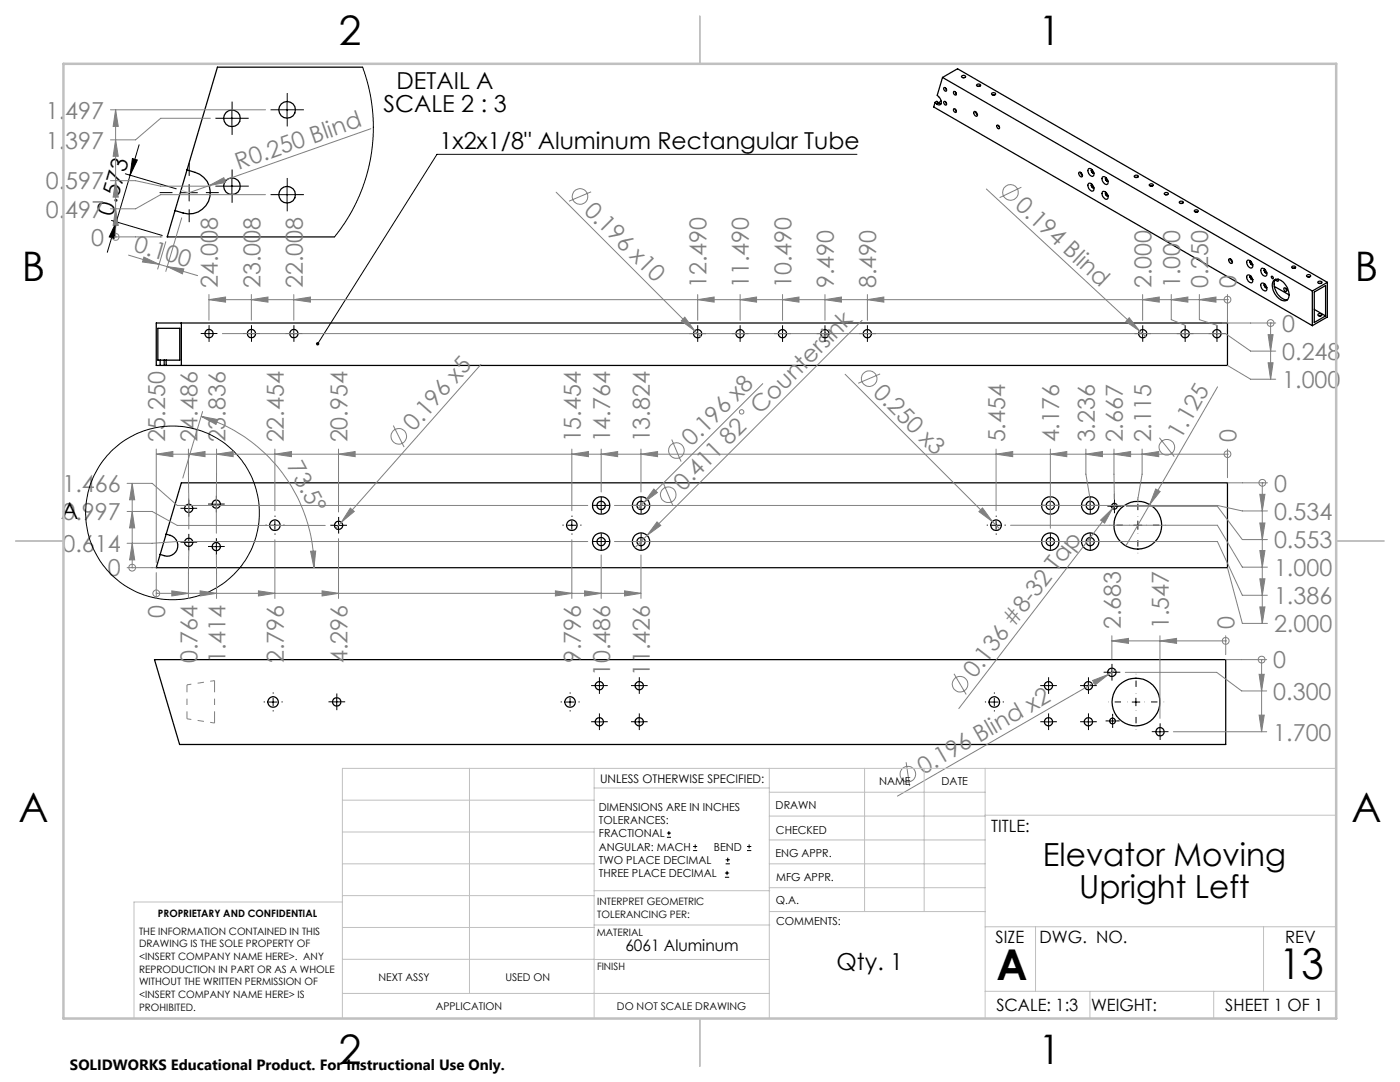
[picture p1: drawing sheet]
<svg xmlns="http://www.w3.org/2000/svg" width="279mm" height="216mm" viewBox="0 0 279 216" stroke-linecap="round" stroke-linejoin="round" font-family="sans-serif">
<g fill="none" stroke="#000" stroke-width=".25">
<path d="M72.4 13.4h-29l-8.5 28.6M188.1 15.5l-1.1 3.5a1.25 1.25 0 0 1 .6 1.9l-.7-.2M188.1 15.5l73.8 42.6M188.1 15.5l3-1.8 73.8 42.6M188.4 17.5a.42 .42 0 0 1 .4 .2 .42 .42 0 0 1-.1 .5l-.4-.4zM188.7 17.6l.2 .3M190.4 18.2a.42 .42 0 0 1 .4 .3 .42 .42 0 0 1-.1 .5l-.4-.4zM190.7 18.3l.2 .4M192 15.1l.3-.1 .4 .2a.4 .4 0 0 1-.4 .3 .4 .4 0 0 1-.4-.3zM192.1 15.5h.4M194.9 16.9a.43 .43 0 0 1 .5-.1 .43 .43 0 0 1 .3 .3 .44 .44 0 0 1-.5 .2 .44 .44 0 0 1-.3-.4zM195.1 17.2h.4"/>
<path d="M198 18.6l.3-.1 .4 .1a.39 .39 0 0 1-.4 .4 .39 .39 0 0 1-.4-.4zM198.1 18.9h.4M37.3 33.9a5.2 5.2 0 0 1 4.5 3.2 4.2 4.2 0 0 1-5.3 5.4l-1.6-.5M186.6 20.4l.4-.2 .8 .5M186.6 20.4l-.3 .9 75.6 43.7M186.6 20.4l.3 .3M187.8 20.2l-.9 .5M188.3 20.3a.39 .39 0 0 1 .5 .2 .39 .39 0 0 1-.1 .5l-.3-.3zM188.7 20.4l.2 .2M190.4 21.7a.42 .42 0 0 1 .4 .3 .42 .42 0 0 1-.1 .4l-.4-.4zM190.7 21.8l.2 .3M194.4 22.3a.57 .57 0 0 1 .6 .3 .57 .57 0 0 1-.1 .6 .69 .69 0 0 1-.5-.9z"/>
<path d="M194.7 22.3l.4 .6M198.9 25a.39 .39 0 0 1 .5 .2 .39 .39 0 0 1-.1 .5l-.2-.1zM199.3 25l.2 .4M215.4 34.4a.57 .57 0 0 1 .5 .3 .57 .57 0 0 1-.1 .6 .69 .69 0 0 1-.4-.9zM215.7 34.4l.3 .6M217.3 33.7a.99 .99 0 0 1 .9 1.4 .99 .99 0 0 1-.9-1.4zM217.3 36.6a1.01 1.01 0 0 1 .9 1.5 1.01 1.01 0 0 1-.9-1.5zM217.8 34l.2 .4 .3 .1-.3-.1zM217.8 37l.2 .4 .3 .1M217.8 37l.1 .3 .4 .2M217.9 33.8l-.1 .2M217.9 36.8l-.1 .2"/>
<path d="M220 38.3a.78 .78 0 0 1 .8 .1 .78 .78 0 0 1 .3 .7 .47 .47 0 0 1-.3 .7 .47 .47 0 0 1-.6-.4l-.2-.4zM220 35.3a.92 .92 0 0 1 .9 .3 .92 .92 0 0 1 .2 .9 .56 .56 0 0 1-.6 .3 .56 .56 0 0 1-.4-.5l-.2-.6zM220.6 35.6l.2 .5 .3 .1-.3-.1zM220.6 38.6l.2 .4 .3 .1M220.6 38.6l.1 .3 .4 .2M220.7 35.5l-.1 .1M220.7 38.4l-.1 .2M226.4 35.1a.42 .42 0 0 1 .4-.2 .42 .42 0 0 1 .4 .4 .43 .43 0 0 1-.5 .1 .43 .43 0 0 1-.3-.3zM226.6 35.4h.3M229.4 36.8a.42 .42 0 0 1 .4-.2 .42 .42 0 0 1 .4 .4 .43 .43 0 0 1-.5 .2 .43 .43 0 0 1-.3-.4zM229.6 37.1h.3M232.4 38.6a.43 .43 0 0 1 .4-.2 .43 .43 0 0 1 .4 .3 .42 .42 0 0 1-.5 .2 .42 .42 0 0 1-.3-.3z"/>
<path d="M232.6 38.8h.3M34.9 42l-1.5 5.3h33.3M235.4 40.2l.5-.1 .2 .2a.4 .4 0 0 1-.3 .3 .4 .4 0 0 1-.4-.3zM235.6 40.6h.3M238.4 41.9h.5l.2 .1a.37 .37 0 0 1-.4 .3 .37 .37 0 0 1-.3-.3zM238.6 42.3h.3M245.3 51.6a.55 .55 0 0 1 .6 .3 .55 .55 0 0 1-.1 .7 .64 .64 0 0 1-.5-1zM245.6 51.7l.4 .6M248.9 55a.92 .92 0 0 1 .9 .2 .92 .92 0 0 1 .2 1 .56 .56 0 0 1-.6 .2 .56 .56 0 0 1-.4-.5l-.2-.4zM249 51.9a1.02 1.02 0 0 1 .8 1.5 1.01 1.01 0 0 1-.8-1.5zM249.5 52.3l.2 .4 .3 .1-.3-.1zM249.5 55.2l.2 .5 .3 .1-.3-.1z"/>
<path d="M249.6 52.1l-.1 .2M249.6 55.1l-.1 .1M251.7 56.6a.93 .93 0 0 1 1.1 1.2 .58 .58 0 0 1-.6 .2 .58 .58 0 0 1-.4-.5l-.2-.6zM251.8 53.6a1.02 1.02 0 0 1 .9 1.5 1.01 1.01 0 0 1-.9-1.5zM252.3 53.9l.2 .5 .3 .1-.3-.1zM252.3 56.9l.2 .4 .3 .1-.4-.2zM252.4 53.7l-.1 .2zM252.4 56.7l-.1 .2zM253.8 55.1a.26 .26 0 0 1 .3 .2 .26 .26 0 0 1-.2 .3l-.2-.4zM254.2 56a1.73 1.73 0 0 1 2.4 .9 2.39 2.39 0 0 1 .2 3 2.3 2.3 0 0 1-2.6-1.7 2.12 2.12 0 0 1 0-2.2zM254.3 57.1l3 1.7M254.6 55.7l.4 .4 .1-.1v-.3"/>
<path d="M254.6 55.7a2.58 2.58 0 0 0 .6 3.2l1 .8 .8 .1M255.1 55.7v.1M256.2 57.5a.39 .39 0 0 1 .5 .2 .39 .39 0 0 1-.1 .5l-.3-.3zM256.6 57.5l.2 .4M257.8 53.2a.4 .4 0 0 1 .4-.1 .4 .4 0 0 1 .4 .3 .42 .42 0 0 1-.5 .2 .42 .42 0 0 1-.3-.4zM258 53.5h.3M260.8 55a.42 .42 0 0 1 .4-.2 .42 .42 0 0 1 .3 .3 .46 .46 0 0 1-.7-.1zM261 55.2h.3M261.9 58.1v6.9M262.3 58.3l2.2-1.3v6l-2.2 1.3zM263 56.2a.45 .45 0 0 1 .5-.1 .45 .45 0 0 1 .3 .3 .44 .44 0 0 1-.5 .2 .44 .44 0 0 1-.3-.4zM263.2 56.6h.4"/>
<path d="M264.9 56.3l-3 1.8M264.9 56.3v7l-3 1.7M31.2 64.5h213.8v8.4h-213.8zM31.5 65.5h4.4v6.4h-4.4zM32 71.9v1M32.8 71.9v1M33.2 71.9v1M36.2 64.5v8.4M262.3 61.7l2.2 1.3M263 62.7a.43 .43 0 0 1 .5-.1 .43 .43 0 0 1 .3 .3 .42 .42 0 0 1-.4 .2 .42 .42 0 0 1-.4-.4zM263.2 63h.4M36.2 96.3h208.8v17h-213.8z"/>
<path d="M33.2 106.6a2.28 2.28 0 0 1 1.9 3.5 2.33 2.33 0 0 1-3.1 .5M30.8 131.6h213.8v17h-208.8z"/>
<circle cx="46.3" cy="23.6" r="1.66"/>
<circle cx="46.3" cy="37.1" r="1.66"/>
<circle cx="57.3" cy="38.8" r="1.66"/>
<circle cx="57.3" cy="21.9" r="1.66"/>
<circle cx="41.7" cy="66.6" r=".84"/>
<circle cx="50.2" cy="66.6" r=".84"/>
<circle cx="58.6" cy="66.6" r=".84"/>
<circle cx="139.2" cy="66.6" r=".82"/>
<circle cx="147.7" cy="66.6" r=".82"/>
<circle cx="156.2" cy="66.6" r=".82"/>
<circle cx="164.6" cy="66.6" r=".82"/>
<circle cx="173.1" cy="66.6" r=".82"/>
<circle cx="228" cy="66.6" r=".81"/>
<circle cx="236.5" cy="66.6" r=".83"/>
<circle cx="242.9" cy="66.6" r=".83"/>
<circle cx="37.7" cy="101.4" r=".82"/>
<circle cx="37.7" cy="108.2" r=".82"/>
<circle cx="43.2" cy="100.6" r=".82"/>
<circle cx="43.2" cy="109.1" r=".82"/>
<circle cx="54.9" cy="104.8" r="1.06"/>
<circle cx="67.6" cy="104.8" r=".82"/>
<circle cx="114.1" cy="104.8" r="1.06"/>
<circle cx="120" cy="108.1" r=".83"/>
<circle cx="120" cy="100.9" r=".84"/>
<circle cx="120" cy="108.1" r="1.74"/>
<circle cx="120" cy="100.9" r="1.75"/>
<circle cx="127.9" cy="108.1" r="1.74"/>
<circle cx="127.9" cy="108.1" r=".82"/>
<circle cx="127.9" cy="100.9" r="1.75"/>
<circle cx="127.9" cy="100.9" r=".83"/>
<circle cx="198.8" cy="104.8" r="1.06"/>
<circle cx="209.6" cy="108.1" r=".83"/>
<circle cx="209.6" cy="100.9" r=".84"/>
<circle cx="209.6" cy="108.1" r="1.74"/>
<circle cx="209.6" cy="100.9" r="1.75"/>
<circle cx="217.6" cy="108.1" r="1.74"/>
<circle cx="217.6" cy="108.1" r=".82"/>
<circle cx="217.6" cy="100.9" r="1.75"/>
<circle cx="217.6" cy="100.9" r=".83"/>
<circle cx="222.4" cy="101" r=".58"/>
<circle cx="227.1" cy="104.8" r="4.8"/>
<circle cx="119.6" cy="136.8" r=".83"/>
<circle cx="127.6" cy="136.8" r=".82"/>
<circle cx="209.2" cy="136.8" r=".83"/>
<circle cx="217.2" cy="136.8" r=".82"/>
<circle cx="221.9" cy="134.2" r=".83"/>
<circle cx="54.5" cy="140.1" r="1.06"/>
<circle cx="67.2" cy="140" r=".84"/>
<circle cx="113.8" cy="140.1" r="1.06"/>
<circle cx="119.6" cy="144" r=".83"/>
<circle cx="127.6" cy="144" r=".82"/>
<circle cx="198.4" cy="140.1" r="1.06"/>
<circle cx="209.2" cy="144" r=".83"/>
<circle cx="217.2" cy="144" r=".82"/>
<circle cx="222" cy="143.9" r=".56"/>
<circle cx="226.7" cy="140.1" r="4.8"/>
<circle cx="231.5" cy="146" r=".83"/>
</g>
<g fill="none" stroke="#000" stroke-width=".2">
<path d="M72.4 13.4l1.2 4 .7 4.4 .2 4.8-.5 4.6-.9 4.1-1.7 4.6-2.2 4-2.5 3.4M25 34.7l10.2 3M26.4 31.6l1 .3-1.4 3.1zM27.8 28.9l-6.4 21.4M36.1 38.5h3.3M37.7 36.8v3.3M44.6 23.6h3.4M44.6 37.1h3.4M46.3 21.9v3.4M46.3 35.5v3.3M55.6 38.8h3.4M55.6 21.9h3.4"/>
<path d="M57.3 20.2v3.4M57.3 37.2v3.3M171 30.8h-83.8l-23.8 37.8M22.3 44l10.1 3M23.2 44.3l-.4 3.3-1-.3zM40.9 66.6h1.6M41.7 65.7v1.7M49.4 66.6h1.6M50.2 65.7v1.7M57.8 66.6h1.7M58.6 65.7v1.7M138.4 66.6h1.7"/>
<path d="M139.2 65.8v1.6M146.9 66.6h1.6M147.7 65.8v1.6M155.3 66.6h1.7M156.2 65.8v1.6M163.8 66.6h1.7M164.6 65.8v1.6M172.3 66.6h1.6M173.1 65.8v1.6M227.2 66.6h1.7M228 65.8v1.6M235.7 66.6h1.6"/>
<path d="M236.5 65.8v1.6M242 66.6h1.7M242.9 65.8v1.6M43.2 99.8v1.6M36.8 101.5h1.7M36.8 108.2h1.7M37.7 100.6v1.7M37.7 107.4v1.6M42.3 109.1h1.7M42.3 100.6h1.7M43.2 108.2v1.7M54 104.8h1.7"/>
<path d="M54.9 104v1.6M66.7 104.8h1.7M67.6 104v1.7M113.3 104.8h1.7M114.1 104v1.6M119.1 100.9h1.7M119.1 108.1h1.7M120 100v1.7M120 107.2v1.7M127.1 100.9h1.7M127.1 108.1h1.7M127.9 100v1.7"/>
<path d="M127.9 107.2v1.7M198 104.8h1.6M198.8 104v1.6M208.8 100.9h1.6M208.8 108.1h1.6M209.6 100v1.7M209.6 107.2v1.7M216.7 100.9h1.7M216.7 108.1h1.7M217.6 100v1.7M217.6 107.2v1.7M221.6 101h1.6"/>
<path d="M222.4 100.2v1.6M226.2 104.8h1.7M227.1 104v1.6M54.5 139.2v1.7M67.2 139.2v1.7M113.8 139.2v1.7M118.8 136.8h1.6M119.6 136v1.7M126.8 136.8h1.6M127.6 136v1.7M198.4 139.2v1.7M208.4 136.8h1.7"/>
<path d="M209.3 136v1.7M216.4 136.8h1.7M217.2 136v1.7M221.1 134.2h1.6M221.9 133.3v1.7M226.7 139.2v1.7M53.7 140.1h1.7M66.4 140.1h1.7M112.9 140.1h1.7M118.8 144h1.6M119.6 143.2v1.7M126.8 144h1.6"/>
<path d="M127.6 143.2v1.7M197.6 140.1h1.7M208.4 144h1.7M209.3 143.2v1.7M216.4 144h1.7M217.2 143.2v1.7M221.2 143.9h1.7M222 143.1v1.6M225.9 140.1h1.6M230.7 146h1.6M231.5 145.2v1.7M133.1 167.1h.8"/>
<path d="M133.1 166.2h.8M133.5 165.8v.9M138.3 169.7h.8M138.3 168.9h.8M138.7 168.5v.8M144.7 175h.8M144.7 174.2h.8M144.8 172.4h.9M144.8 171.6h.9M145.1 173.8v.8M145.2 171.1v.9M149.1 169.7h.8"/>
<path d="M149.1 168.9h.8M149.5 168.5v.8"/>
<circle cx="34.4" cy="102.3" r="17.3"/>
</g>
<g fill="none" stroke="#808080" stroke-width=".2">
<path d="M22 36.1h5.1l5 1h9.9M22 21.9h31M23.1 21.9v25.4M23.1 36.1l.5 3.2h-1zM23.1 27.9l.5 3.3h-1zM23.1 21.9l.5 3.3h-1zM41.7 37l3-1.5 .3 .9zM41.7 37l-4 1.5M42 23.6h-9.9l-5 4.3h-5.1M53 38.8h-20.9l-5 2.9h-5.1M74 25.7l-32.3 11.3M111 38.3l27.6 27.7"/>
<path d="M118 38.3l-4.4 1.8M196.9 37.7l30.5 28.3M203.8 37.4l-4.3 2M22 47.3h10.3M23.1 47.3h.1M23.1 41.7l.5 3.3h-1zM25.6 50.9l6.2 1.8M28.7 51.3l3 1.4-3.3-.4zM31.8 52.7l1.6 .5M33.1 48.2l-1.6 5.5M33.4 53.2l3.3 .5-.3 .9zM33.4 53.2l6 1.8"/>
<path d="M36.3 43.5l-3.2 10.7M41.7 59.8l3.3-.5v1zM41.7 59.8h203.3M41.7 58.8v5.1M50.2 59.8l3.3-.5v1zM50.2 58.8v5.1M58.6 59.8l3.3-.5v1zM58.6 58.8v5.1M139.2 59.8l3.3-.5v1zM139.2 58.8v5.1M147.7 59.8l3.3-.5v1zM147.7 58.8v5.1"/>
<path d="M156.2 59.8l3.3-.5v1zM156.2 58.8v5.1M164.6 59.8l3.3-.5v1zM164.6 58.8v5.1M173.1 59.8l3.3-.5v1zM173.1 58.8v5.1M228 59.8l3.4-.5v1zM228 58.8v5.1M233.8 59.8l3.3-.5v1zM233.8 58.8v5l2.7 1.1M239.4 59.8l3.3-.5v1zM239.4 58.8v5l3.5 1.1"/>
<path d="M245 59.8h.1M245 58.8v5.7M44.4 66.6h200.2l5 3.5h5M96 72.7l-29 32.7M136.7 63.3l1.9 2.7-2.6-2zM138.6 66l1.2 1.2M152.2 76.6l-23.7 23.7M168.7 74.7l29.3 29.4M172 63.9l-42.8 42.9M175.6 74.6l-4.3 1.9M225.4 63.4l2 2.6-2.7-1.8zM227.4 66l1.2 1.1"/>
<path d="M243 77.2l-13.6 23.5M244 64.5h10.6M245 72.9l4.6 2.8h5M253.1 66.8h1l-.5 3.3zM253.1 72.4h1l-.5 3.3zM253.6 64.5h.1M253.6 64.5v11.2M25.4 96.4h5l5 4.5h81.9M26.4 96.4l.5 3.3h-1zM26.4 96.4v16.9M31.2 90.6l3.3-.5v1zM31.2 90.6h213.8"/>
<path d="M31.2 89.6v22.7M37.6 90.6l3.3-.5v1zM37.6 89.6l.1 16M40.1 83.1l3.3 .6-.3 1zM40.1 83.1a31.5 31.5 0 0 1 22.6 30.2M40.4 82.1l-3.9 13.3M43.2 90.6l3.3-.5v1zM43.2 89.6v16.8M54.9 90.6l3.3-.5v1zM54.9 89.6v12.3M67.6 90.6l3.3-.5v1zM67.6 89.6v12.6"/>
<path d="M78.5 84.9l2.1 4.3M114.1 90.6l3.3-.5v1zM114.1 89.6v12.3M120 90.6l3.3-.5v1zM120 89.6v8.6M127.9 90.6l3.3-.5v1zM127.9 89.6v8.6M130.5 97.6l.7 .7-2.7 2zM132.4 96.5l1.9 4.4M134.1 87.7l1.8 4.4M198.8 90.6l3.3-.5v1zM198.8 89.6v12.3"/>
<path d="M209.6 90.6l3.3-.5v1zM209.6 89.6v15.8M216.7 90.6l3.3-.5v1zM216.7 89.6v5l.9 5.6M222.3 90.6l3.3-.5v1zM222.3 89.6l.1 10v-1M227.9 90.6l3.3-.5v1zM227.9 89.6v5l-.8 5.6M230.6 97.6l.9 .5-2.1 2.6zM231.4 87.3l3 3.8M245 96.3h7.9M245 90.6h.1"/>
<path d="M245 89.6v5.7M251.4 98.6h1l-.5 3.4zM251.9 96.3h.1M251.9 96.3v28.1M25.4 113.3h5.8M25.4 102.1h5l5 2.7h29.5M26.4 108.4l.5 3.3h-1zM26.4 102.1l.5 3.2h-1zM26.4 113.3h.1M31.2 118.4h.1M31.2 114.3v5.1M31.2 118.4h96.7"/>
<path d="M34.3 117.9l3.3 .5-3.3 .5zM37.7 109.9l-.1 9.5M39.9 117.9l3.3 .5-3.3 .5zM43.2 110.7v8.7M51.6 117.9l3.3 .5-3.3 .5zM54.9 107.7v11.7M62 110h1l-.3 3.3zM64.3 117.9l3.3 .5-3.3 .5zM67.6 107.5v11.9M69.9 101.4l.8 .7-2.6 2.1zM110.8 117.9l3.3 .5-3.3 .5zM114.1 107.7v11.7"/>
<path d="M116.7 117.9l3.3 .5-3.3 .5zM117.3 108.1h-81.9l-5 .3h-5M120 110.7v8.7M122.6 100.9h120.4l4.9 1.1h5M122.6 108.1h120.4l4.9 10.7h5M124.6 117.9l3.3 .5-3.3 .5zM127.9 110.7v8.7M128.5 100.3l-1.1 1.2M129.2 106.8l-2.5 2.5M131.1 104.1l.8 .7-2.7 2zM196.1 101.4l1.9 2.7-2.6-2zM198 104.1l1.5 1.5"/>
<path d="M201.7 104.8h41.3l4.9 8.4h5M219.6 103.8l2.4-2.3-1.5 2.9zM222 101.5l-30.7 39.9M222.7 100.6l-.7 .9M224.8 101h18.2l4.9 6.7h5M229.4 100.7l-4.7 8.2M245 113.3l2.9 11.1h5M251.4 115.5h1l-.5 3.3zM251.4 104.4h1l-.5 3.3zM251.4 109.9h1l-.5 3.3zM190.4 134.4l2.4 4.2M218.1 135.8l3.1-1.2-2.6 2.1z"/>
<path d="M221.2 134.6l-42.1 24.3M221.9 127.9l3.3-.5v1zM221.9 127.9h22.7M221.9 126.9v4.6M222.6 133.7l-1.4 .9M224.6 134.2h18.2l5 3.7h5M231.5 127.9l3.3-.5v1zM231.5 126.9v16.4M244.6 127.9h.1M244.6 131.6h8.2M244.6 126.9v3.7M251.3 134.5h1l-.5 3.4z"/>
<path d="M251.4 121.1h1l-.5 3.3zM251.8 131.6h.1M251.8 131.6v14.4M180.8 152.1l.7 4.7M234.2 146h18.6M251.3 142.7h1l-.5 3.3z"/>
<circle cx="115.8" cy="39.2" r="1.57"/>
<circle cx="201.7" cy="38.4" r="1.56"/>
<circle cx="23.1" cy="47.3" r=".68"/>
<circle cx="245" cy="59.8" r=".67"/>
<circle cx="173.5" cy="75.6" r="1.55"/>
<circle cx="253.6" cy="64.5" r=".68"/>
<circle cx="79.6" cy="87.1" r="1.56"/>
<circle cx="133.4" cy="98.7" r="1.57"/>
<circle cx="135" cy="89.9" r="1.57"/>
<circle cx="148" cy="82.2" r=".44"/>
<circle cx="232.9" cy="89.3" r="1.56"/>
<circle cx="245" cy="90.6" r=".67"/>
<circle cx="251.9" cy="96.3" r=".68"/>
<circle cx="26.4" cy="113.3" r=".68"/>
<circle cx="31.2" cy="118.4" r=".67"/>
<circle cx="191.6" cy="136.5" r="1.56"/>
<circle cx="244.6" cy="127.9" r=".69"/>
<circle cx="251.8" cy="131.6" r=".67"/>
<circle cx="181.2" cy="154.5" r="1.55"/>
</g>
<path d="M225.4 104.8h-3.9M227.1 106.5v3.9M227.1 103.1v-3.9M228.8 104.8h3.9M226.7 138.4v-3.9M225.1 140.1h-4M226.7 141.7v4M228.4 140.1h3.9" fill="none" stroke="#000" stroke-width=".2" stroke-dasharray="15.2 1.3 1.3 1.3" stroke-dashoffset="15.2" stroke-linecap="butt"/>
<g fill="none" stroke="#000" stroke-width=".2" stroke-dasharray="15.2 1.3 1.3 1.3" stroke-linecap="butt">
<path d="M34.4 38.4h-2.5M37.8 35.1v-2.6M41.1 38.4h2.6M44.7 23.6h-1.7M44.7 37.1h-1.7M46.3 21.9v-1.6M46.3 25.3v1.6M46.3 35.5v-1.7M46.3 38.8v1.7M48 23.6h1.6M48 37.1h1.6M55.7 38.8h-1.7"/>
<path d="M55.7 21.9h-1.7M57.3 37.2v-1.7M57.3 20.2v-1.6M57.3 23.6v1.6M59 38.8h1.7M59 21.9h1.7M37.8 41.8v2.5M57.3 40.5v1.7M40.9 66.5h-.8M41.7 65.7v-.8M41.7 67.4v.8M42.6 66.5h.8"/>
<path d="M49.4 66.5h-.9M50.2 65.7v-.8M50.2 67.4v.8M51 66.5h.9M57.8 66.5h-.8M58.7 65.7v-.8M58.7 67.4v.8M59.5 66.5h.8M138.4 66.6h-.8M139.2 65.7v-.8M139.2 67.4v.8M140.1 66.6h.8"/>
<path d="M146.9 66.6h-.9M147.7 65.7v-.8M147.7 67.4v.8M148.5 66.6h.9M155.3 66.6h-.8M156.2 65.7v-.8M156.2 67.4v.8M157 66.6h.8M163.8 66.6h-.8M164.6 65.7v-.8M164.6 67.4v.8M165.5 66.6h.8"/>
<path d="M172.3 66.6h-.9M173.1 65.7v-.8M173.1 67.4v.8M173.9 66.6h.9M227.2 66.6h-.8M228.1 65.7v-.8M228.1 67.4v.8M228.9 66.6h.8M235.7 66.6h-.8M236.5 65.7v-.8M236.5 67.4v.8M237.4 66.6h.8"/>
<path d="M242 66.6h-.8M242.9 65.7v-.8M242.9 67.4v.8M243.7 66.6h.8M43.2 99.7v-.8M36.8 101.4h-.8M36.8 108.2h-.8M37.7 102.3v.8M37.7 100.6v-.8M37.7 109v.9M37.7 107.4v-.9M38.5 101.4h.8"/>
<path d="M38.5 108.2h.8M42.3 109h-.8M42.3 100.6h-.8M43.2 109.9v.8M43.2 108.2v-.8M43.2 101.4v.8M44 109h.8M44 100.6h.8M53.2 104.8h-.2M54.9 103.1v-.2M54.9 106.5v.2M56.5 104.8h.3"/>
<path d="M66.7 104.8h-.8M67.6 105.6v.9M67.6 104v-.9M68.4 104.8h.8M112.5 104.8h-.2M114.1 103.1v-.2M114.1 106.5v.2M115.8 104.8h.2M119.2 100.8h-.9M119.2 108.1h-.9M120 101.7v.8M120 100v-.8"/>
<path d="M120 108.9v.8M120 107.2v-.8M120.8 100.8h.9M120.8 108.1h.9M127.1 108.1h-.8M127.1 100.8h-.8M128 108.9v.8M128 107.2v-.8M128 101.7v.8M128 100v-.8M128.8 108.1h.8M128.8 100.8h.8"/>
<path d="M197.1 104.8h-.2M198.8 103.1v-.2M198.8 106.5v.2M200.5 104.8h.2M208.8 108.1h-.8M208.8 100.8h-.8M209.6 108.9v.8M209.6 107.2v-.8M209.6 101.7v.8M209.6 100v-.8M210.5 108.1h.8M210.5 100.8h.8"/>
<path d="M216.8 100.8h-.9M216.8 108.1h-.9M217.6 101.7v.8M217.6 100v-.8M217.6 108.9v.8M217.6 107.2v-.8M218.4 100.8h.9M218.4 108.1h.9M221.6 101h-.6M222.4 100.2v-.6M222.4 101.8v.6M223.2 101h.6"/>
<path d="M54.5 138.4v-.2M67.2 139.2v-.8M113.8 138.4v-.2M118.8 136.8h-.8M119.6 136v-.9M119.6 137.6v.9M120.5 136.8h.8M126.8 136.8h-.9M127.6 136v-.9M127.6 137.6v.9M128.4 136.8h.9M198.5 138.4v-.2"/>
<path d="M208.4 136.8h-.8M209.3 136v-.9M209.3 137.6v.9M210.1 136.8h.8M216.4 136.8h-.8M217.2 136v-.9M217.2 137.6v.9M218.1 136.8h.8M221.1 134.1h-.8M221.9 133.3v-.8M221.9 135v.8M222.7 134.1h.9"/>
<path d="M52.9 140.1h-.3M54.5 141.7v.3M56.2 140.1h.2M66.4 140h-.8M67.2 140.9v.8M68.1 140h.8M112.1 140.1h-.2M113.8 141.7v.3M115.5 140.1h.2M118.8 144h-.8M119.6 143.2v-.8M119.6 144.8v.9"/>
<path d="M120.5 144h.8M126.8 144h-.9M127.6 143.2v-.8M127.6 144.8v.9M128.4 144h.9M196.8 140.1h-.2M198.5 141.7v.3M200.1 140.1h.2M208.4 144h-.8M209.3 143.2v-.8M209.3 144.8v.9M210.1 144h.8"/>
<path d="M216.4 144h-.8M217.2 143.2v-.8M217.2 144.8v.9M218.1 144h.8M221.2 143.9h-.6M222.1 143v-.6M222.1 144.7v.6M222.9 143.9h.6M230.7 146h-.8M231.5 145.2v-.9M231.5 146.8v.9M232.4 146h.8"/>
</g>
<path d="M42.8 135.8l-5.5 .9M37.3 143.4l5.5 .9" fill="none" stroke="#808080" stroke-width=".2" stroke-dasharray="15.2 1.3 1.3 1.3" stroke-dashoffset="14.4" stroke-linecap="butt"/>
<path d="M37.3 136.7v6.7" fill="none" stroke="#808080" stroke-width=".2" stroke-dasharray="15.2 1.3 1.3 1.3" stroke-dashoffset="13.8" stroke-linecap="butt"/>
<path d="M42.8 144.3v-8.5" fill="none" stroke="#808080" stroke-width=".2" stroke-dasharray="15.2 1.3 1.3 1.3" stroke-dashoffset="12.9" stroke-linecap="butt"/>
<g fill="none" stroke="#c0c0c0" stroke-width=".2">
<path d="M36.1 38l1.6 .5M68.3 159.7h50.3M93.7 153.3v44.9M118.6 153.3v49.9M118.6 157.2h34.9M153.5 153.3v49.9M153.5 158.1h43.1M172.5 153.3v28.6M184.4 153.3v28.6M196.6 153.3v49.9M266.7 153.3h-198.4v49.9M68.3 178.7h50.3"/>
<path d="M68.3 172.4h50.3M68.3 166h50.3M68.3 180h-41.6v23.2M118.6 177.7h35M153.5 167.6h43.1M153.5 162.8h43.1M153.5 172.4h43.1M153.5 177.1h43.1M196.6 162.7h70.1M68.3 198.2h85.2M68.3 191.4l85.2 .1M68.3 185.1h50.3"/>
<path d="M118.6 184.6h35M153.6 181.9h43M196.6 197.8h70.1M196.6 184.9h70.1M206.7 184.9v12.9M217.5 197.8v5.4M242.2 197.8v5.4M252.2 184.9v12.9"/>
</g>
<path d="M139.7 3.2v9.5M3.1 107.9h9.6M266.7 107.9h9.5M139.7 203.2v9.6" fill="none" stroke="#c0c0c0" stroke-width=".25"/>
<path d="M12.7 12.7h254v190.5h-254z" fill="none" stroke="#c0c0c0" stroke-width=".5"/>
<path d="M63.1 68.4a.33 .33 0 0 1 .5-.1 .33 .33 0 0 1 .1 .5 .33 .33 0 0 1-.5 .1l.2-.3-.2 .3-.2-.3z" fill="#000"/>
<g fill="#808080">
<path d="M136.7 63.3l1.9 2.7-2.6-2z"/>
<path d="M196.1 101.4l1.9 2.7-2.6-2z"/>
<path d="M225.4 63.4l2 2.6-2.7-1.8z"/>
<path d="M41.7 37l3-1.5 .3 .9z"/>
<path d="M218.1 135.8l3.1-1.2-2.6 2.1z"/>
<path d="M130.5 97.6l.7 .7-2.7 2z"/>
<path d="M131.1 104.1l.8 .7-2.7 2z"/>
<path d="M69.9 101.4l.8 .7-2.6 2.1z"/>
<path d="M219.6 103.8l2.4-2.3-1.5 2.9z"/>
<path d="M230.6 97.6l.9 .5-2.1 2.6z"/>
<path d="M62 110h1l-.3 3.3zM40.1 83.1l3.3 .6-.3 1z"/>
<path d="M28.7 51.3l3 1.4-3.3-.4zM33.4 53.2l3.3 .5-.3 .9z"/>
</g>
<path d="M23.2 44.3l-.4 3.3-1-.3zM26.4 31.6l1 .3-1.4 3.1z" fill="#000"/>
<g fill="#808080">
<path d="M253.1 66.8h1l-.5 3.3zM253.1 72.4h1l-.5 3.3zM23.1 41.7l.5 3.3h-1zM23.1 36.1l.5 3.2h-1zM23.1 27.9l.5 3.3h-1zM23.1 21.9l.5 3.3h-1z"/>
<path d="M251.3 134.5h1l-.5 3.4zM251.3 142.7h1l-.5 3.3z"/>
<path d="M251.4 98.6h1l-.5 3.4zM251.4 115.5h1l-.5 3.3zM251.4 121.1h1l-.5 3.3zM26.4 108.4l.5 3.3h-1zM26.4 102.1l.5 3.2h-1zM251.4 104.4h1l-.5 3.3zM251.4 109.9h1l-.5 3.3zM26.4 96.4l.5 3.3h-1z"/>
<path d="M239.4 59.8l3.3-.5v1zM233.8 59.8l3.3-.5v1zM228 59.8l3.4-.5v1zM173.1 59.8l3.3-.5v1zM164.6 59.8l3.3-.5v1zM156.2 59.8l3.3-.5v1zM147.7 59.8l3.3-.5v1zM139.2 59.8l3.3-.5v1zM58.6 59.8l3.3-.5v1zM50.2 59.8l3.3-.5v1zM41.7 59.8l3.3-.5v1z"/>
<path d="M227.9 90.6l3.3-.5v1zM216.7 90.6l3.3-.5v1zM209.6 90.6l3.3-.5v1zM127.9 90.6l3.3-.5v1zM120 90.6l3.3-.5v1zM67.6 90.6l3.3-.5v1zM43.2 90.6l3.3-.5v1zM37.6 90.6l3.3-.5v1zM31.2 90.6l3.3-.5v1zM34.3 117.9l3.3 .5-3.3 .5zM39.9 117.9l3.3 .5-3.3 .5zM64.3 117.9l3.3 .5-3.3 .5zM116.7 117.9l3.3 .5-3.3 .5zM124.6 117.9l3.3 .5-3.3 .5zM222.3 90.6l3.3-.5v1zM114.1 90.6l3.3-.5v1zM198.8 90.6l3.3-.5v1zM54.9 90.6l3.3-.5v1zM51.6 117.9l3.3 .5-3.3 .5zM110.8 117.9l3.3 .5-3.3 .5z"/>
<path d="M231.5 127.9l3.3-.5v1zM221.9 127.9l3.3-.5v1z"/>
</g>
<g font-size="8.5">
<text x="198.9" y="195.5">A</text>
<text x="255.3" y="195.4">13</text>
</g>
<g font-size="8.1">
<text x="67.6" y="8.9">2</text>
<text x="207.3" y="8.9">1</text>
<text x="4.4" y="56.2">B</text>
<text x="270.4" y="56.2">B</text>
<text x="3.7" y="164.1">A</text>
<text x="269.7" y="164.1">A</text>
<text x="67.6" y="212.4">2</text>
<text x="207.3" y="212.4">1</text>
</g>
<g font-size="6.3">
<text x="208.1" y="172.9">Elevator Moving</text>
<text x="215.4" y="179.2">Upright Left</text>
</g>
<g font-size="4.7">
<text x="79.1" y="17.9">DETAIL A</text>
<text x="76.5" y="22.4">SCALE 2 : 3</text>
<text x="87.7" y="29.8">1x2x1/8&quot; Aluminum Rectangular Tube</text>
<text x="22.5" y="43.3" transform="rotate(-74 22.5 43.3)">0.573</text>
<text x="12.2" y="103.6">A</text>
<text x="166.9" y="193.5">Qty. 1</text>
</g>
<g font-size="4.7" fill="#808080">
<text x="9.1" y="23.7">1.497</text>
<text x="9.1" y="29.6">1.397</text>
<text x="47.6" y="33.9" transform="rotate(-19 47.6 33.9)">R0.250 Blind</text>
<text x="9.1" y="37.8">0.597</text>
<text x="202.4" y="41.4" transform="rotate(43 202.4 41.4)">0.194 Blind</text>
<text x="9.1" y="43.4">0.497</text>
<text x="116.4" y="42.2" transform="rotate(45 116.4 42.2)">0.196 x10</text>
<text x="18.2" y="49">0</text>
<text x="26.5" y="50.1" transform="rotate(16 26.5 50.1)">0.100</text>
<text x="43.5" y="57.5" transform="rotate(-90 43.5 57.5)">24.008</text>
<text x="52" y="57.5" transform="rotate(-90 52 57.5)">23.008</text>
<text x="60.4" y="57.5" transform="rotate(-90 60.4 57.5)">22.008</text>
<text x="141" y="57.5" transform="rotate(-90 141 57.5)">12.490</text>
<text x="149.5" y="57.5" transform="rotate(-90 149.5 57.5)">11.490</text>
<text x="157.9" y="57.5" transform="rotate(-90 157.9 57.5)">10.490</text>
<text x="166.4" y="57.5" transform="rotate(-90 166.4 57.5)">9.490</text>
<text x="174.9" y="57.5" transform="rotate(-90 174.9 57.5)">8.490</text>
<text x="229.8" y="57.5" transform="rotate(-90 229.8 57.5)">2.000</text>
<text x="235.5" y="57.5" transform="rotate(-90 235.5 57.5)">1.000</text>
<text x="241.1" y="57.5" transform="rotate(-90 241.1 57.5)">0.250</text>
<text x="246.8" y="57.5" transform="rotate(-90 246.8 57.5)">0</text>
<text x="255.9" y="66.2">0</text>
<text x="255.9" y="71.8">0.248</text>
<text x="255.9" y="77.4">1.000</text>
<text x="151.7" y="82.8" transform="rotate(-45 151.7 82.8)">Countersink</text>
<text x="174.1" y="78.6" transform="rotate(45 174.1 78.6)">0.250 x3</text>
<text x="33" y="88.3" transform="rotate(-90 33 88.3)">25.250</text>
<text x="39.4" y="88.3" transform="rotate(-90 39.4 88.3)">24.486</text>
<text x="45" y="88.3" transform="rotate(-90 45 88.3)">23.836</text>
<text x="56.6" y="88.3" transform="rotate(-90 56.6 88.3)">22.454</text>
<text x="69.4" y="88.3" transform="rotate(-90 69.4 88.3)">20.954</text>
<text x="82.6" y="86.3" transform="rotate(-49 82.6 86.3)">0.196 x5</text>
<text x="115.9" y="88.3" transform="rotate(-90 115.9 88.3)">15.454</text>
<text x="121.8" y="88.3" transform="rotate(-90 121.8 88.3)">14.764</text>
<text x="129.7" y="88.3" transform="rotate(-90 129.7 88.3)">13.824</text>
<text x="138" y="89.3" transform="rotate(-45 138 89.3)">0.196 x8</text>
<text x="200.6" y="88.3" transform="rotate(-90 200.6 88.3)">5.454</text>
<text x="211.4" y="88.3" transform="rotate(-90 211.4 88.3)">4.176</text>
<text x="218.5" y="88.3" transform="rotate(-90 218.5 88.3)">3.236</text>
<text x="224.1" y="88.3" transform="rotate(-90 224.1 88.3)">2.667</text>
<text x="229.7" y="88.3" transform="rotate(-90 229.7 88.3)">2.115</text>
<text x="235.7" y="87.9" transform="rotate(-60 235.7 87.9)">1.125</text>
<text x="246.8" y="88.3" transform="rotate(-90 246.8 88.3)">0</text>
<text x="57.2" y="93.1" transform="rotate(62 57.2 93.1)">73.5°</text>
<text x="12.5" y="98.2">1.466</text>
<text x="136.4" y="98.1" transform="rotate(-45 136.4 98.1)">0.411 82</text>
<text x="254.3" y="98.1">0</text>
<text x="12.5" y="103.8">0.997</text>
<text x="254.3" y="103.7">0.534</text>
<text x="12.5" y="110.2">0.614</text>
<text x="254.3" y="109.4">0.553</text>
<text x="21.5" y="115">0</text>
<text x="254.3" y="114.9">1.000</text>
<text x="33" y="123.3" transform="rotate(-90 33 123.3)">0</text>
<text x="223.7" y="125.6" transform="rotate(-90 223.7 125.6)">2.683</text>
<text x="233.3" y="125.6" transform="rotate(-90 233.3 125.6)">1.547</text>
<text x="246.4" y="125.6" transform="rotate(-90 246.4 125.6)">0</text>
<text x="254.3" y="120.5">1.386</text>
<text x="254.3" y="126.1">2.000</text>
<text x="39.4" y="132.3" transform="rotate(-90 39.4 132.3)">0.764</text>
<text x="45" y="132.3" transform="rotate(-90 45 132.3)">1.414</text>
<text x="56.6" y="132.3" transform="rotate(-90 56.6 132.3)">2.796</text>
<text x="69.4" y="132.3" transform="rotate(-90 69.4 132.3)">4.296</text>
<text x="115.9" y="132.3" transform="rotate(-90 115.9 132.3)">9.796</text>
<text x="121.8" y="134.9" transform="rotate(-90 121.8 134.9)">10.486</text>
<text x="129.7" y="134.9" transform="rotate(-90 129.7 134.9)">11.426</text>
<text x="194.5" y="135.5" transform="rotate(-52 194.5 135.5)">0.136 #8-32 Tap</text>
<text x="254.1" y="133.4">0</text>
<text x="254.1" y="139.6">0.300</text>
<text x="254.1" y="147.8">1.700</text>
<text x="184.3" y="154.6" transform="rotate(-30 184.3 154.6)">0.196 Blind x2</text>
</g>
<g font-size="3.4">
<text x="197.8" y="166">TITLE:</text>
<text x="198.7" y="188.1">SIZE</text>
<text x="207.5" y="188.1">DWG. NO.</text>
<text x="256.5" y="188.2">REV</text>
<text x="198.8" y="201.7">SCALE: 1:3</text>
<text x="217.7" y="201.8">WEIGHT:</text>
<text x="244.5" y="201.7">SHEET 1 OF 1</text>
</g>
<text font-size="3.2" x="124.8" y="189.8">6061 Aluminum</text>
<text font-size="3" x="14" y="213.5">SOLIDWORKS Educational Product. For Instructional Use Only.</text>
<text font-size="2.4" x="119.8" y="156.2">UNLESS OTHERWISE SPECIFIED:</text>
<g font-size="2.2">
<text x="119.5" y="161.8">DIMENSIONS ARE IN INCHES</text>
<text x="154.8" y="161.4">DRAWN</text>
<text x="175.4" y="156.6">NAME</text>
<text x="187.9" y="156.7">DATE</text>
<text x="119.5" y="164.4">TOLERANCES:</text>
<text x="119.5" y="167.1">FRACTIONAL</text>
<text x="154.9" y="166.3">CHECKED</text>
<text x="119.5" y="169.7">ANGULAR: MACH</text>
<text x="119.5" y="172.4">TWO PLACE DECIMAL</text>
<text x="142.5" y="169.7">BEND</text>
<text x="154.8" y="171">ENG APPR.</text>
<text x="119.5" y="175">THREE PLACE DECIMAL</text>
<text x="154.9" y="175.7">MFG APPR.</text>
<text x="154.9" y="180.4">Q.A.</text>
<text x="154.9" y="184.6">COMMENTS:</text>
</g>
<g font-size="2.1">
<text x="75.5" y="195.7">NEXT ASSY</text>
<text x="100.9" y="195.7">USED ON</text>
<text x="86.9" y="201.5">APPLICATION</text>
<text x="123.1" y="201.6">DO NOT SCALE DRAWING</text>
</g>
<g font-size="2">
<text x="31.5" y="182.9">PROPRIETARY AND CONFIDENTIAL</text>
<text x="119.2" y="180.6">INTERPRET GEOMETRIC</text>
<text x="119.2" y="183.1">TOLERANCING PER:</text>
<text x="27.8" y="186.5">THE INFORMATION CONTAINED IN THIS</text>
<text x="27.8" y="189">DRAWING IS THE SOLE PROPERTY OF</text>
<text x="27.8" y="191.6">&lt;INSERT COMPANY NAME HERE&gt;. ANY</text>
<text x="119.1" y="186.7">MATERIAL</text>
<text x="27.8" y="194.1">REPRODUCTION IN PART OR AS A WHOLE</text>
<text x="27.8" y="196.6">WITHOUT THE WRITTEN PERMISSION OF</text>
<text x="119.1" y="193.5">FINISH</text>
<text x="27.8" y="199.1">&lt;INSERT COMPANY NAME HERE&gt; IS</text>
<text x="27.8" y="201.7">PROHIBITED.</text>
</g>
</svg>
